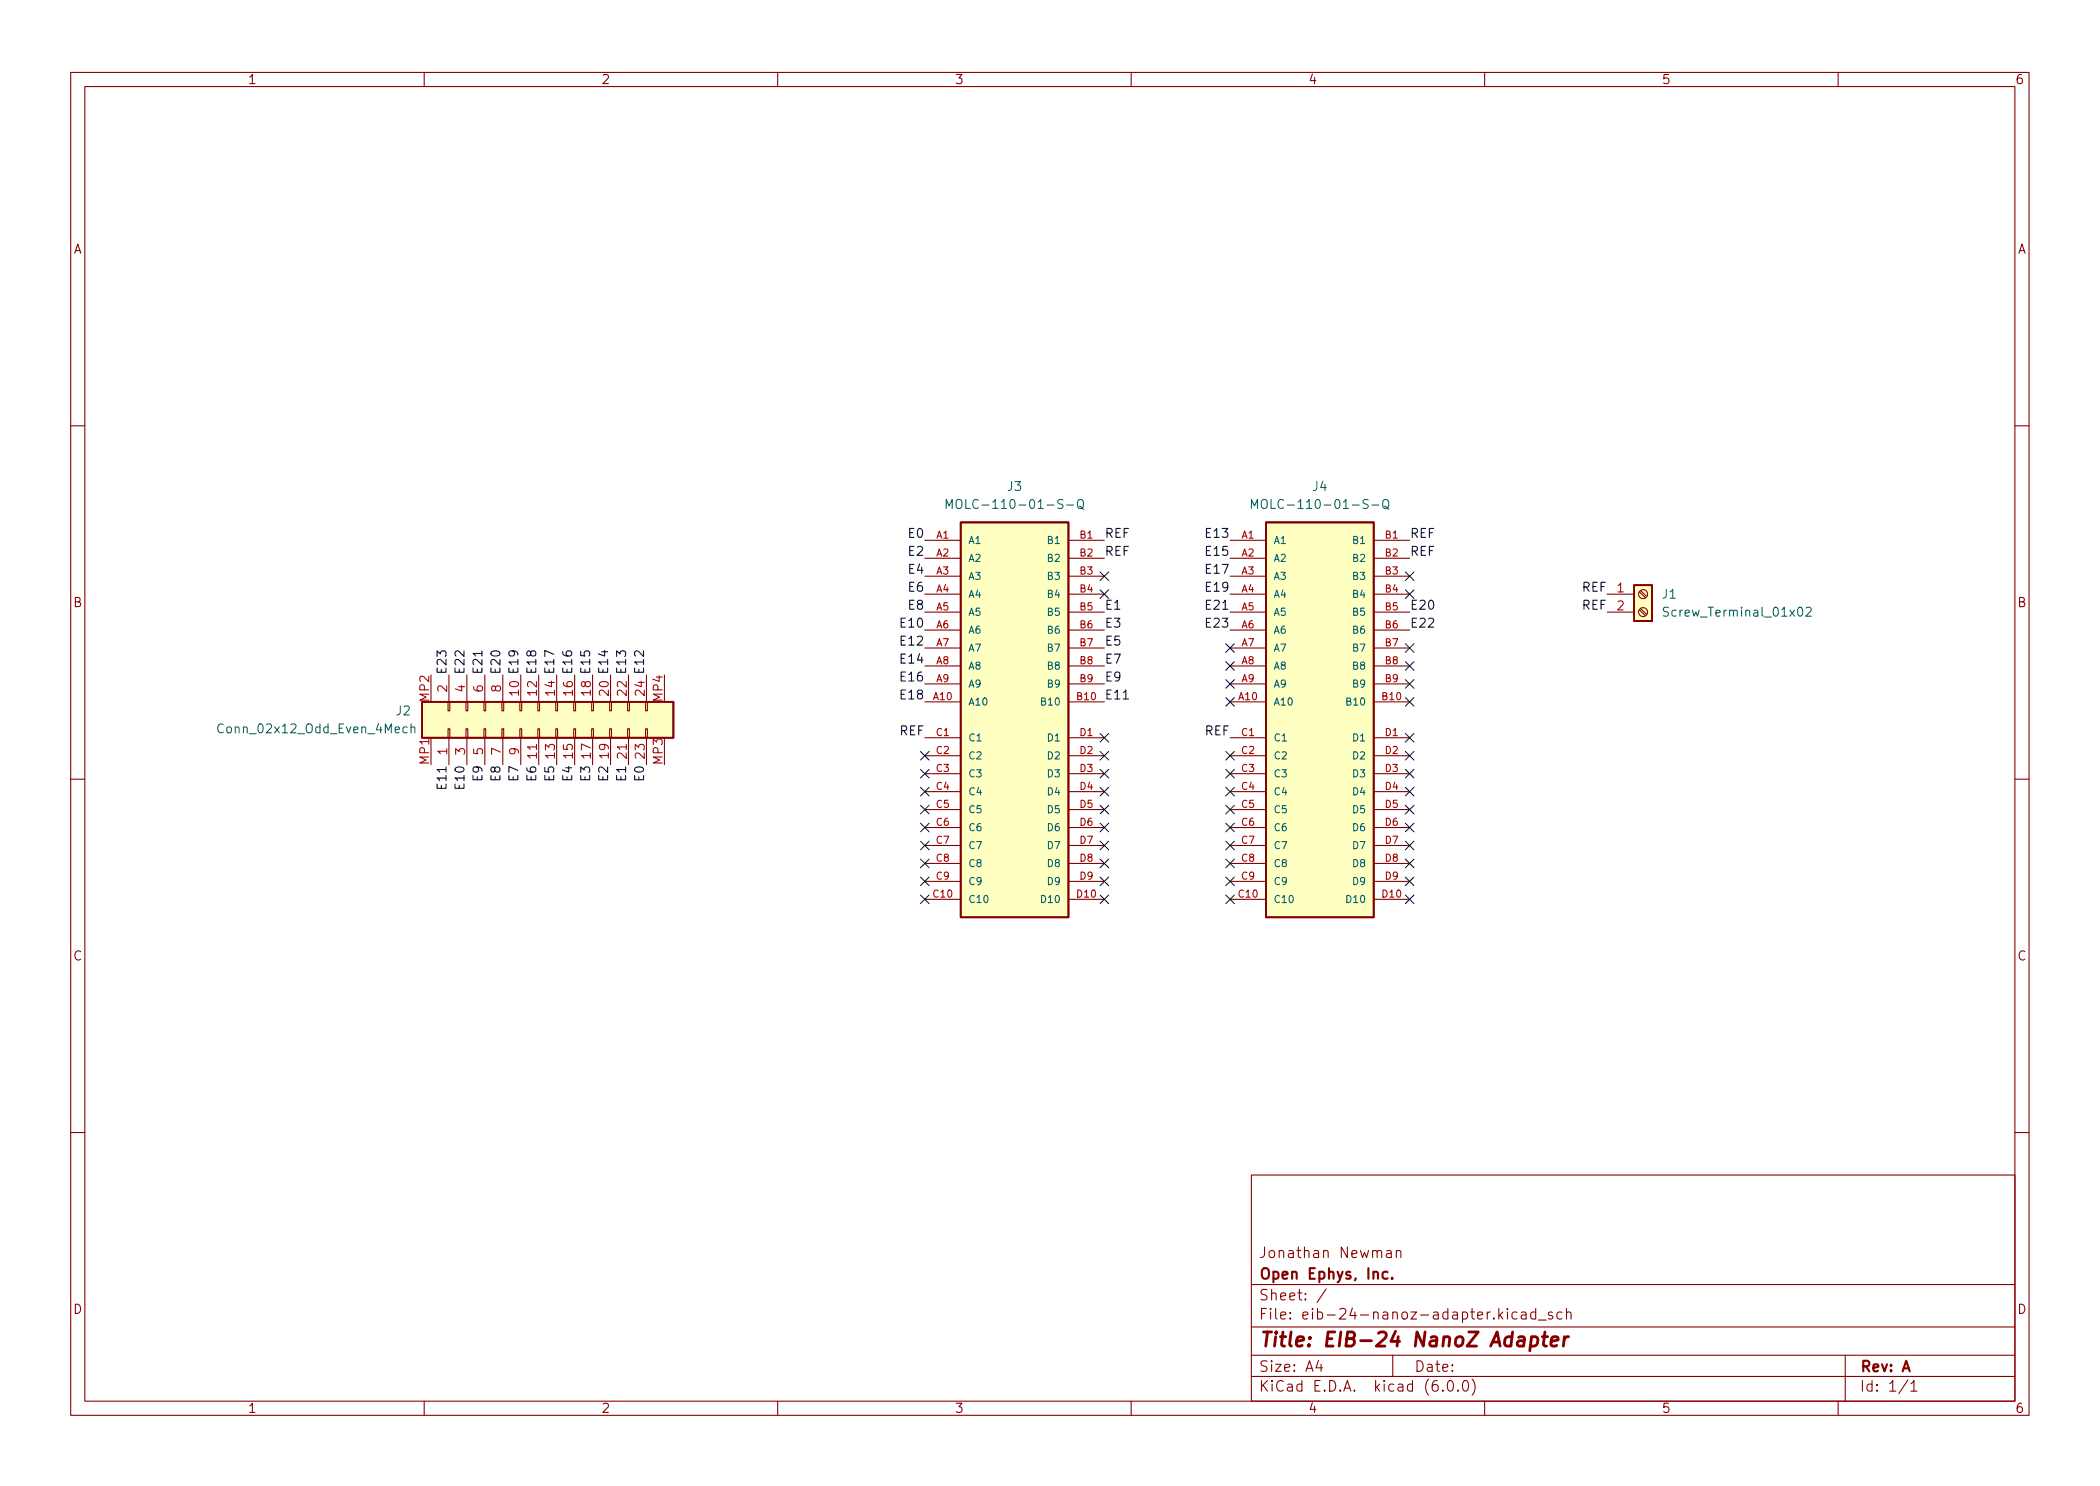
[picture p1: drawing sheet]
<svg xmlns="http://www.w3.org/2000/svg" width="297mm" height="210mm" viewBox="0 0 297 210" stroke-linecap="round" stroke-linejoin="round" font-family="sans-serif">
<g fill="none" stroke="#840000" stroke-width=".15">
<path d="M10 10.2h277v190.1h-277zM12 12.2h273v186.1h-273zM60 10.2v2M110 10.2v2M160 10.2v2M210 10.2v2M260 10.2v2M10 60.2h2M130.8 76.4h5.1M130.8 79h5.1M151.1 76.4h5.1M151.1 79h5.1"/>
<path d="M174 76.4h5.1M174 79h5.1M194.3 76.4h5.1M194.3 79h5.1M285 60.2h2M61 95.5v3.8M63.4 99.3h.2v1.3h-.2zM63.5 95.5v3.8M65.9 99.3h.3v1.3h-.3zM66 95.5v3.8M68.5 99.3h.2v1.3h-.2zM68.6 95.5v3.8"/>
<path d="M71 99.3h.2v1.3h-.2zM71.1 95.5v3.8M73.5 99.3h.3v1.3h-.3zM73.7 95.5v3.8M76.1 99.3h.2v1.3h-.2zM76.2 95.5v3.8M78.6 99.3h.3v1.3h-.3zM78.7 95.5v3.8M81.2 99.3h.2v1.3h-.2zM81.3 95.5v3.8M83.7 99.3h.2v1.3h-.2zM83.8 95.5v3.8"/>
<path d="M86.2 99.3h.3v1.3h-.3zM86.4 95.5v3.8M88.8 99.3h.2v1.3h-.2zM88.9 95.5v3.8M91.3 99.3h.3v1.3h-.3zM91.4 95.5v3.8M94 95.5v3.8M130.8 99.3h5.1M130.8 81.5h5.1M130.8 84.1h5.1M130.8 86.6h5.1M130.8 89.1h5.1"/>
<path d="M130.8 91.7h5.1M130.8 94.2h5.1M130.8 96.8h5.1M151.1 99.3h5.1M151.1 81.5h5.1M151.1 84.1h5.1M151.1 86.6h5.1M151.1 89.1h5.1M151.1 91.7h5.1M151.1 94.2h5.1M151.1 96.8h5.1M174 99.3h5.1"/>
<path d="M174 81.5h5.1M174 84.1h5.1M174 86.6h5.1M174 89.1h5.1M174 91.7h5.1M174 94.2h5.1M174 96.8h5.1M194.3 99.3h5.1M194.3 81.5h5.1M194.3 84.1h5.1M194.3 86.6h5.1M194.3 89.1h5.1"/>
<path d="M194.3 91.7h5.1M194.3 94.2h5.1M194.3 96.8h5.1M227.3 84.1h3.8M227.3 86.6h3.8M231.9 86.3l.8 .8M231.9 83.7l.8 .9M232.1 86.1l.8 .8M232.1 83.6l.8 .8M10 110.2h2M61 104.4v3.8M63.4 103.1h.2v1.3h-.2z"/>
<path d="M63.5 104.4v3.8M65.9 103.1h.3v1.3h-.3zM66 104.4v3.8M68.5 103.1h.2v1.3h-.2zM68.6 104.4v3.8M71 103.1h.2v1.3h-.2zM71.1 104.4v3.8M73.5 103.1h.3v1.3h-.3zM73.7 104.4v3.8M76.1 103.1h.2v1.3h-.2zM76.2 104.4v3.8M78.6 103.1h.3v1.3h-.3z"/>
<path d="M78.7 104.4v3.8M81.2 103.1h.2v1.3h-.2zM81.3 104.4v3.8M83.7 103.1h.2v1.3h-.2zM83.8 104.4v3.8M86.2 103.1h.3v1.3h-.3zM86.4 104.4v3.8M88.8 103.1h.2v1.3h-.2zM88.9 104.4v3.8M91.3 103.1h.3v1.3h-.3zM91.4 104.4v3.8M94 104.4v3.8"/>
<path d="M130.8 104.4h5.1M130.8 106.9h5.1M130.8 109.5h5.1M130.8 112h5.1M130.8 114.5h5.1M130.8 117.1h5.1M130.8 119.6h5.1M151.1 104.4h5.1M151.1 106.9h5.1M151.1 109.5h5.1M151.1 112h5.1M151.1 114.5h5.1"/>
<path d="M151.1 117.1h5.1M151.1 119.6h5.1M174 104.4h5.1M174 106.9h5.1M174 109.5h5.1M174 112h5.1M174 114.5h5.1M174 117.1h5.1M174 119.6h5.1M194.3 104.4h5.1M194.3 106.9h5.1M194.3 109.5h5.1"/>
<path d="M194.3 112h5.1M194.3 114.5h5.1M194.3 117.1h5.1M194.3 119.6h5.1M285 110.2h2M130.8 127.2h5.1M130.8 122.2h5.1M130.8 124.7h5.1M151.1 127.2h5.1M151.1 122.2h5.1M151.1 124.7h5.1M174 127.2h5.1"/>
<path d="M174 122.2h5.1M174 124.7h5.1M194.3 127.2h5.1M194.3 122.2h5.1M194.3 124.7h5.1M10 160.2h2M177 166.3h108v32h-108zM196.1 177l.2-.1 .4 .1 .1 .9M196.8 177.3l-.5 .1a.29 .29 0 0 0-.2 .2 .29 .29 0 0 0 .2 .3h.5M197.5 177.1a.37 .37 0 0 1 .6 0v.8M197.5 176.9v1M285 160.2h2"/>
<path d="M60 198.3v2M110 198.3v2M160 198.3v2M177 194.8h108M177 191.8h108M177 187.8h108M177 181.8h108M186.5 192.5l-.4 1h1M186.9 193v1M187.6 182.4l-1.3 1.9M197 191.8v3M204.1 196.7v.1h-.1l.1-.1v.1"/>
<path d="M204.9 195.4a.36 .36 0 0 1 .6 .2 .77 .77 0 0 1-.4 1.2 1 1 0 0 1-.2-1.4zM206.2 196.7l.1 .1h-.1h-.1l.1-.1v.1M207.1 195.4a.36 .36 0 0 1 .5 .2 .77 .77 0 0 1-.4 1.2 1 1 0 0 1-.1-1.4zM208.2 195.1a1.72 1.72 0 0 1 0 2.3M210 198.3v2M213.2 185.1l-.1 .1 .1 .1 .1-.1-.1-.1v.2M213.2 185.6v1M214.6 185.7l-.5-.1-.2 .3v.4l.1 .3h.1h.5M215.2 185.7l.2-.1 .4 .1 .1 .9M215.9 186l-.5 .1a.29 .29 0 0 0-.3 .2 .29 .29 0 0 0 .3 .3h.5M217.2 185.7l-.4-.1-.3 .3v.4l.1 .3h.2h.4M217.2 185.1v1.5"/>
<path d="M217.6 186.8h1.1M219.6 185.7l-.4-.1-.2 .2 .1 .3 .5 .1v.1v.3h-.2h-.4M220.9 185.7l-.4-.1-.3 .3v.4l.2 .3h.1h.4M221.6 185.8a.37 .37 0 0 1 .6 0v.8M221.6 185.1v1.5M260 198.3v2M261 191.8v6.5M269.9 195.3l-1.3 1.9M270.3 195.8l.4-.5v1.5M270.3 196.8h.9"/>
<circle cx="232.4" cy="86.6" r=".63"/>
<circle cx="232.4" cy="84.1" r=".63"/>
</g>
<path d="M216.6 189.2l.2-.1 .6 .1 .1 .3v.6a.66 .66 0 0 1-1 .3M216.6 189.1l-.2 2M218.2 189.1h.7M218.5 188.5l-.2 1.7 .1 .2 .4 .1M219.4 189.8l1-.2-.1-.4-.1-.1-.6 .1-.1 .2-.1 .8v.2l.2 .1 .6-.1M221.3 189.1l-.2 1.4M221.9 189.1a.59 .59 0 0 0-.6 .4" fill="none" stroke="#840000" stroke-width=".4"/>
<path d="M196.3 180l-.5-.1-.2 .3v.4l.1 .3h.1h.5M196.9 180.8l.1 .1h-.1h-.1l.1-.1v.1" fill="none" stroke="#840000" stroke-width=".3"/>
<g fill="#ffffc2" stroke="#ffffc2" stroke-width=".14">
<path d="M179.1 73.9h15.2v55.9h-15.2z"/>
<path d="M59.7 99.3h35.5v5.1h-35.5z"/>
<path d="M135.9 73.9h15.2v55.9h-15.2z"/>
<path d="M231.1 82.8h2.6v5.1h-2.6z"/>
</g>
<path d="M135.9 73.9h15.2v55.9h-15.2zM179.1 73.9h15.2v55.9h-15.2zM59.7 99.3h35.5v5.1h-35.5zM231.1 82.8h2.6v5.1h-2.6z" fill="none" stroke="#840000" stroke-width=".25"/>
<g fill="none" stroke="#006464" stroke-width=".15">
<path d="M133.8 71.9v-1.2l.5 .9 .4-.9v1.2M135.3 70.9a.43 .43 0 0 1 .5-.2 .43 .43 0 0 1 .3 .4v.4a.42 .42 0 0 1-.5 .5 .42 .42 0 0 1-.4-.5zM150.9 71.5h1M152.6 70.7a.42 .42 0 0 1 .4 0 .42 .42 0 0 1 .2 .4v.4a.42 .42 0 0 1-.4 .5 .42 .42 0 0 1-.4-.5v-.4zM152.6 71.6l.3 .1 .4 .4M177 71.9v-1.2l.4 .9 .5-.9v1.2M178.5 70.9a.43 .43 0 0 1 .5-.2 .43 .43 0 0 1 .3 .4v.4a.42 .42 0 0 1-.5 .5 .42 .42 0 0 1-.4-.5zM194.1 71.5h.9M195.6 70.9a.43 .43 0 0 1 .5-.2 .43 .43 0 0 1 .3 .4v.4a.42 .42 0 0 1-.4 .5 .42 .42 0 0 1-.4-.5zM195.8 71.6l.3 .1 .4 .4M236 86l-.5-.1-.2 .1v.4l.6 .2 .1 .3-.2 .3-.5-.1M255.5 86l.2-.1h.3l.1 .1 .1 .3-.1 .2-.7 .7h.8"/>
<path d="M31.6 102.5a.51 .51 0 0 0-.6 0 .51 .51 0 0 0-.2 .6 .48 .48 0 0 0 .2 .5 .48 .48 0 0 0 .6 0M58.1 103l.2-.2 .3 .1 .1 .8M58.1 102.4v1.3"/>
</g>
<g fill="none" stroke="#000084" stroke-width=".15">
<path d="M155.6 80.9l1.2 1.2M155.6 83.5l1.2 1.2M156.8 80.9l-1.2 1.2M156.8 83.5l-1.2 1.2M173.4 98.7l1.2 1.2M173.4 91.1l1.2 1.2M173.4 96.2l1.2 1.2M173.4 93.6l1.2 1.2M174.6 96.2l-1.2 1.2M174.6 91.1l-1.2 1.2M174.6 93.6l-1.2 1.2M174.6 98.7l-1.2 1.2"/>
<path d="M198.8 96.2l1.2 1.2M198.8 91.1l1.2 1.2M198.8 98.7l1.2 1.2M198.8 93.6l1.2 1.2M198.8 80.9l1.2 1.2M198.8 83.5l1.2 1.2M200 93.6l-1.2 1.2M200 96.2l-1.2 1.2M200 98.7l-1.2 1.2M200 80.9l-1.2 1.2M200 91.1l-1.2 1.2M200 83.5l-1.2 1.2"/>
<path d="M130.2 106.3l1.2 1.2M130.2 108.9l1.2 1.2M130.2 111.4l1.2 1.2M130.2 113.9l1.2 1.3M130.2 116.5l1.2 1.2M130.2 119l1.2 1.2M131.4 106.3l-1.2 1.2M131.4 108.9l-1.2 1.2M131.4 111.4l-1.2 1.2M131.4 113.9l-1.2 1.3M131.4 116.5l-1.2 1.2M131.4 119l-1.2 1.2"/>
<path d="M155.6 113.9l1.2 1.3M155.6 108.9l1.2 1.2M155.6 111.4l1.2 1.2M155.6 116.5l1.2 1.2M155.6 119l1.2 1.2M155.6 103.8l1.2 1.2M155.6 106.3l1.2 1.2M156.8 113.9l-1.2 1.3M156.8 108.9l-1.2 1.2M156.8 111.4l-1.2 1.2M156.8 116.5l-1.2 1.2M156.8 119l-1.2 1.2"/>
<path d="M156.8 103.8l-1.2 1.2M156.8 106.3l-1.2 1.2M173.4 119l1.2 1.2M173.4 108.9l1.2 1.2M173.4 106.3l1.2 1.2M173.4 113.9l1.2 1.3M173.4 111.4l1.2 1.2M173.4 116.5l1.2 1.2M174.6 119l-1.2 1.2M174.6 108.9l-1.2 1.2M174.6 106.3l-1.2 1.2M174.6 113.9l-1.2 1.3"/>
<path d="M174.6 111.4l-1.2 1.2M174.6 116.5l-1.2 1.2M198.8 116.5l1.2 1.2M198.8 119l1.2 1.2M198.8 103.8l1.2 1.2M198.8 113.9l1.2 1.3M198.8 106.3l1.2 1.2M198.8 108.9l1.2 1.2M198.8 111.4l1.2 1.2M200 116.5l-1.2 1.2M200 119l-1.2 1.2M200 103.8l-1.2 1.2"/>
<path d="M200 113.9l-1.2 1.3M200 106.3l-1.2 1.2M200 108.9l-1.2 1.2M200 111.4l-1.2 1.2M130.2 121.6l1.2 1.2M130.2 126.6l1.2 1.3M130.2 124.1l1.2 1.2M131.4 121.6l-1.2 1.2M131.4 126.6l-1.2 1.3M131.4 124.1l-1.2 1.2M155.6 121.6l1.2 1.2M155.6 124.1l1.2 1.2"/>
<path d="M155.6 126.6l1.2 1.3M156.8 126.6l-1.2 1.3M156.8 121.6l-1.2 1.2M156.8 124.1l-1.2 1.2M173.4 126.6l1.2 1.3M173.4 121.6l1.2 1.2M173.4 124.1l1.2 1.2M174.6 126.6l-1.2 1.3M174.6 121.6l-1.2 1.2M174.6 124.1l-1.2 1.2M198.8 124.1l1.2 1.2M198.8 126.6l1.2 1.3"/>
<path d="M198.8 121.6l1.2 1.2M200 124.1l-1.2 1.2M200 126.6l-1.2 1.3M200 121.6l-1.2 1.2"/>
</g>
<text font-size="2.8" fill="#840000" x="178" y="190.6">Title: EIB-24 NanoZ Adapter</text>
<g font-size="2.1" fill="#840000">
<text x="178" y="178">Jonathan Newman</text>
<text x="178" y="184">Sheet: /</text>
<text x="178" y="181">Open Ephys, Inc.</text>
<text x="178" y="186.7">File: eib-24-nanoz-adapter.kicad_sch</text>
<text x="178" y="196.9">KiCad E.D.A. kicad (6.0.0)</text>
<text x="178" y="194.1">Size: A4</text>
<text x="200" y="194.1">Date:</text>
<text x="263" y="194.1">Rev: A</text>
<text x="263" y="196.9">Id: 1/1</text>
</g>
<g font-size="1.8" fill="#840000">
<text x="35" y="11.9">1</text>
<text x="85" y="11.9">2</text>
<text x="135" y="11.9">3</text>
<text x="185" y="11.9">4</text>
<text x="235" y="11.9">5</text>
<text x="285" y="11.9">6</text>
<text x="10.3" y="35.9">A</text>
<text x="285.3" y="35.9">A</text>
<text x="10.3" y="85.9">B</text>
<text x="285.3" y="85.9">B</text>
<text x="10.3" y="135.9">C</text>
<text x="285.3" y="135.9">C</text>
<text x="10.3" y="185.9">D</text>
<text x="285.3" y="185.9">D</text>
<text x="35" y="199.9">1</text>
<text x="85" y="199.9">2</text>
<text x="135" y="199.9">3</text>
<text x="185" y="199.9">4</text>
<text x="235" y="199.9">5</text>
<text x="285" y="199.9">6</text>
</g>
<g font-size="1.8" fill="#006464">
<text x="142.5" y="69.5">J3</text>
<text x="185.7" y="69.5">J4</text>
<text x="136" y="72">MOLC-110-01-S-Q</text>
<text x="179.2" y="72">MOLC-110-01-S-Q</text>
<text x="235.1" y="84.7">J1</text>
<text x="236" y="87.2">Screw_Terminal_01x02</text>
<text x="56.1" y="101.2">J2</text>
<text x="31.5" y="103.8">Conn_02x12_Odd_Even_4Mech</text>
</g>
<g font-size="1.8" fill="#0f0f0f">
<text x="128.6" y="76.1">E0</text>
<text x="156.2" y="76.1">REF</text>
<text x="170.8" y="76.1">E13</text>
<text x="199.4" y="76.1">REF</text>
<text x="128.6" y="81.2">E4</text>
<text x="128.6" y="83.7">E6</text>
<text x="128.6" y="78.6">E2</text>
<text x="156.2" y="78.6">REF</text>
<text x="170.8" y="83.7">E19</text>
<text x="170.8" y="78.6">E15</text>
<text x="170.8" y="81.2">E17</text>
<text x="199.4" y="78.6">REF</text>
<text x="223.8" y="83.7">REF</text>
<text x="127.7" y="88.8">E10</text>
<text x="128.6" y="86.3">E8</text>
<text x="156.2" y="86.3">E1</text>
<text x="156.2" y="88.8">E3</text>
<text x="170.8" y="86.3">E21</text>
<text x="170.8" y="88.8">E23</text>
<text x="199.4" y="86.3">E20</text>
<text x="199.4" y="88.8">E22</text>
<text x="223.8" y="86.3">REF</text>
<text x="63.2" y="95.5" transform="rotate(-90 63.2 95.5)">E23</text>
<text x="65.7" y="95.5" transform="rotate(-90 65.7 95.5)">E22</text>
<text x="68.2" y="95.5" transform="rotate(-90 68.2 95.5)">E21</text>
<text x="70.8" y="95.5" transform="rotate(-90 70.8 95.5)">E20</text>
<text x="127.7" y="93.9">E14</text>
<text x="127.7" y="91.3">E12</text>
<text x="156.2" y="93.9">E7</text>
<text x="156.2" y="91.3">E5</text>
<text x="73.4" y="98.4" transform="rotate(-90 73.4 98.4)">10 E19</text>
<text x="75.9" y="98.4" transform="rotate(-90 75.9 98.4)">12 E18</text>
<text x="78.5" y="98.4" transform="rotate(-90 78.5 98.4)">14 E17</text>
<text x="81" y="98.4" transform="rotate(-90 81 98.4)">16 E16</text>
<text x="83.6" y="98.4" transform="rotate(-90 83.6 98.4)">18 E15</text>
<text x="86.1" y="98.4" transform="rotate(-90 86.1 98.4)">20 E14</text>
<text x="88.6" y="98.4" transform="rotate(-90 88.6 98.4)">22 E13</text>
<text x="91.2" y="98.4" transform="rotate(-90 91.2 98.4)">24 E12</text>
<text x="127.7" y="96.4">E16</text>
<text x="127.7" y="99">E18</text>
<text x="156.2" y="96.4">E9</text>
<text x="156.2" y="99">E11</text>
<text x="127.3" y="104">REF</text>
<text x="170.5" y="104">REF</text>
<text x="63.2" y="111.3" transform="rotate(-90 63.2 111.3)">E11</text>
<text x="65.7" y="111.3" transform="rotate(-90 65.7 111.3)">E10</text>
<text x="68.2" y="110.4" transform="rotate(-90 68.2 110.4)">E9</text>
<text x="70.8" y="110.4" transform="rotate(-90 70.8 110.4)">E8</text>
<text x="73.3" y="110.4" transform="rotate(-90 73.3 110.4)">E7</text>
<text x="75.9" y="110.4" transform="rotate(-90 75.9 110.4)">E6</text>
<text x="78.4" y="110.4" transform="rotate(-90 78.4 110.4)">E5</text>
<text x="80.9" y="110.4" transform="rotate(-90 80.9 110.4)">E4</text>
<text x="83.5" y="110.4" transform="rotate(-90 83.5 110.4)">E3</text>
<text x="86" y="110.4" transform="rotate(-90 86 110.4)">E2</text>
<text x="88.6" y="110.4" transform="rotate(-90 88.6 110.4)">E1</text>
<text x="91.1" y="110.4" transform="rotate(-90 91.1 110.4)">E0</text>
</g>
<g font-size="1.8" fill="#a90000">
<text x="228.7" y="83.8">1</text>
<text x="228.7" y="86.4">2</text>
<text x="60.7" y="99.2" transform="rotate(-90 60.7 99.2)">MP2</text>
<text x="63.2" y="97.9" transform="rotate(-90 63.2 97.9)">2</text>
<text x="65.8" y="97.9" transform="rotate(-90 65.8 97.9)">4</text>
<text x="68.3" y="97.9" transform="rotate(-90 68.3 97.9)">6</text>
<text x="70.9" y="97.9" transform="rotate(-90 70.9 97.9)">8</text>
<text x="93.7" y="99.2" transform="rotate(-90 93.7 99.2)">MP4</text>
<text x="63.2" y="106.8" transform="rotate(-90 63.2 106.8)">1</text>
<text x="65.8" y="106.8" transform="rotate(-90 65.8 106.8)">3</text>
<text x="68.3" y="106.8" transform="rotate(-90 68.3 106.8)">5</text>
<text x="70.9" y="106.8" transform="rotate(-90 70.9 106.8)">7</text>
<text x="73.4" y="106.8" transform="rotate(-90 73.4 106.8)">9</text>
<text x="75.9" y="107.3" transform="rotate(-90 75.9 107.3)">11</text>
<text x="78.5" y="107.3" transform="rotate(-90 78.5 107.3)">13</text>
<text x="81" y="107.3" transform="rotate(-90 81 107.3)">15</text>
<text x="83.6" y="107.3" transform="rotate(-90 83.6 107.3)">17</text>
<text x="86.1" y="107.3" transform="rotate(-90 86.1 107.3)">19</text>
<text x="88.6" y="107.3" transform="rotate(-90 88.6 107.3)">21</text>
<text x="91.2" y="107.3" transform="rotate(-90 91.2 107.3)">23</text>
<text x="60.7" y="108.1" transform="rotate(-90 60.7 108.1)">MP1</text>
<text x="93.7" y="108.1" transform="rotate(-90 93.7 108.1)">MP3</text>
</g>
<g font-size="1.4" fill="#a90000">
<text x="132.4" y="76.2">A1</text>
<text x="152.8" y="76.2">B1</text>
<text x="175.6" y="76.2">A1</text>
<text x="195.9" y="76.2">B1</text>
<text x="132.4" y="78.7">A2</text>
<text x="132.4" y="81.3">A3</text>
<text x="132.4" y="83.8">A4</text>
<text x="152.8" y="78.7">B2</text>
<text x="152.8" y="81.3">B3</text>
<text x="152.8" y="83.8">B4</text>
<text x="175.6" y="78.7">A2</text>
<text x="175.6" y="81.3">A3</text>
<text x="175.6" y="83.8">A4</text>
<text x="195.9" y="78.7">B2</text>
<text x="195.9" y="81.3">B3</text>
<text x="195.9" y="83.8">B4</text>
<text x="132.4" y="86.4">A5</text>
<text x="132.4" y="88.9">A6</text>
<text x="152.8" y="86.4">B5</text>
<text x="152.8" y="88.9">B6</text>
<text x="175.6" y="86.4">A5</text>
<text x="175.6" y="88.9">A6</text>
<text x="195.9" y="86.4">B5</text>
<text x="195.9" y="88.9">B6</text>
<text x="132.4" y="91.4">A7</text>
<text x="132.4" y="94">A8</text>
<text x="152.8" y="91.4">B7</text>
<text x="152.8" y="94">B8</text>
<text x="175.6" y="91.4">A7</text>
<text x="175.6" y="94">A8</text>
<text x="195.9" y="91.4">B7</text>
<text x="195.9" y="94">B8</text>
<text x="132.1" y="99.1">A10</text>
<text x="132.4" y="96.5">A9</text>
<text x="152.4" y="99.1">B10</text>
<text x="152.8" y="96.5">B9</text>
<text x="175.2" y="99.1">A10</text>
<text x="175.6" y="96.5">A9</text>
<text x="195.6" y="99.1">B10</text>
<text x="195.9" y="96.5">B9</text>
<text x="132.4" y="104.1">C1</text>
<text x="132.4" y="106.7">C2</text>
<text x="152.8" y="104.1">D1</text>
<text x="152.8" y="106.7">D2</text>
<text x="175.6" y="104.1">C1</text>
<text x="175.6" y="106.7">C2</text>
<text x="195.9" y="104.1">D1</text>
<text x="195.9" y="106.7">D2</text>
<text x="132.4" y="109.2">C3</text>
<text x="132.4" y="111.8">C4</text>
<text x="152.8" y="109.2">D3</text>
<text x="152.8" y="111.8">D4</text>
<text x="175.6" y="109.2">C3</text>
<text x="175.6" y="111.8">C4</text>
<text x="195.9" y="109.2">D3</text>
<text x="195.9" y="111.8">D4</text>
<text x="132.4" y="114.3">C5</text>
<text x="132.4" y="116.8">C6</text>
<text x="132.4" y="119.4">C7</text>
<text x="152.8" y="114.3">D5</text>
<text x="152.8" y="116.8">D6</text>
<text x="152.8" y="119.4">D7</text>
<text x="175.6" y="114.3">C5</text>
<text x="175.6" y="116.8">C6</text>
<text x="175.6" y="119.4">C7</text>
<text x="195.9" y="114.3">D5</text>
<text x="195.9" y="116.8">D6</text>
<text x="195.9" y="119.4">D7</text>
<text x="132.4" y="121.9">C8</text>
<text x="132.4" y="124.5">C9</text>
<text x="152.8" y="121.9">D8</text>
<text x="152.8" y="124.5">D9</text>
<text x="175.6" y="121.9">C8</text>
<text x="175.6" y="124.5">C9</text>
<text x="195.9" y="121.9">D8</text>
<text x="195.9" y="124.5">D9</text>
<text x="132.1" y="127">C10</text>
<text x="152.4" y="127">D10</text>
<text x="175.2" y="127">C10</text>
<text x="195.6" y="127">D10</text>
</g>
<g font-size="1.4" fill="#006464">
<text x="136.9" y="77">A1</text>
<text x="148.3" y="77">B1</text>
<text x="180.1" y="77">A1</text>
<text x="191.5" y="77">B1</text>
<text x="136.9" y="79.5">A2</text>
<text x="136.9" y="82">A3</text>
<text x="148.3" y="79.5">B2</text>
<text x="148.3" y="82">B3</text>
<text x="180.1" y="79.5">A2</text>
<text x="180.1" y="82">A3</text>
<text x="191.5" y="79.5">B2</text>
<text x="191.5" y="82">B3</text>
<text x="136.9" y="84.6">A4</text>
<text x="136.9" y="87.1">A5</text>
<text x="136.9" y="89.7">A6</text>
<text x="148.3" y="84.6">B4</text>
<text x="148.3" y="87.1">B5</text>
<text x="148.3" y="89.7">B6</text>
<text x="180.1" y="84.6">A4</text>
<text x="180.1" y="87.1">A5</text>
<text x="180.1" y="89.7">A6</text>
<text x="191.5" y="84.6">B4</text>
<text x="191.5" y="87.1">B5</text>
<text x="191.5" y="89.7">B6</text>
<text x="136.9" y="92.2">A7</text>
<text x="136.9" y="94.7">A8</text>
<text x="148.3" y="92.2">B7</text>
<text x="148.3" y="94.7">B8</text>
<text x="180.1" y="92.2">A7</text>
<text x="180.1" y="94.7">A8</text>
<text x="191.5" y="92.2">B7</text>
<text x="191.5" y="94.7">B8</text>
<text x="136.9" y="99.8">A10</text>
<text x="136.9" y="97.3">A9</text>
<text x="147.5" y="99.8">B10</text>
<text x="148.3" y="97.3">B9</text>
<text x="180.1" y="99.8">A10</text>
<text x="180.1" y="97.3">A9</text>
<text x="190.7" y="99.8">B10</text>
<text x="191.5" y="97.3">B9</text>
<text x="136.9" y="104.9">C1</text>
<text x="136.9" y="107.4">C2</text>
<text x="148.3" y="104.9">D1</text>
<text x="148.3" y="107.4">D2</text>
<text x="180.1" y="104.9">C1</text>
<text x="180.1" y="107.4">C2</text>
<text x="191.5" y="104.9">D1</text>
<text x="191.5" y="107.4">D2</text>
<text x="136.9" y="110">C3</text>
<text x="136.9" y="112.5">C4</text>
<text x="148.3" y="110">D3</text>
<text x="148.3" y="112.5">D4</text>
<text x="180.1" y="110">C3</text>
<text x="180.1" y="112.5">C4</text>
<text x="191.5" y="110">D3</text>
<text x="191.5" y="112.5">D4</text>
<text x="136.9" y="115.1">C5</text>
<text x="136.9" y="117.6">C6</text>
<text x="148.3" y="115.1">D5</text>
<text x="148.3" y="117.6">D6</text>
<text x="180.1" y="115.1">C5</text>
<text x="180.1" y="117.6">C6</text>
<text x="191.5" y="115.1">D5</text>
<text x="191.5" y="117.6">D6</text>
<text x="136.9" y="120.1">C7</text>
<text x="136.9" y="122.7">C8</text>
<text x="136.9" y="125.2">C9</text>
<text x="148.3" y="120.1">D7</text>
<text x="148.3" y="122.7">D8</text>
<text x="148.3" y="125.2">D9</text>
<text x="180.1" y="120.1">C7</text>
<text x="180.1" y="122.7">C8</text>
<text x="180.1" y="125.2">C9</text>
<text x="191.5" y="120.1">D7</text>
<text x="191.5" y="122.7">D8</text>
<text x="191.5" y="125.2">D9</text>
<text x="136.9" y="127.8">C10</text>
<text x="147.5" y="127.8">D10</text>
<text x="180.1" y="127.8">C10</text>
<text x="190.7" y="127.8">D10</text>
</g>
</svg>
